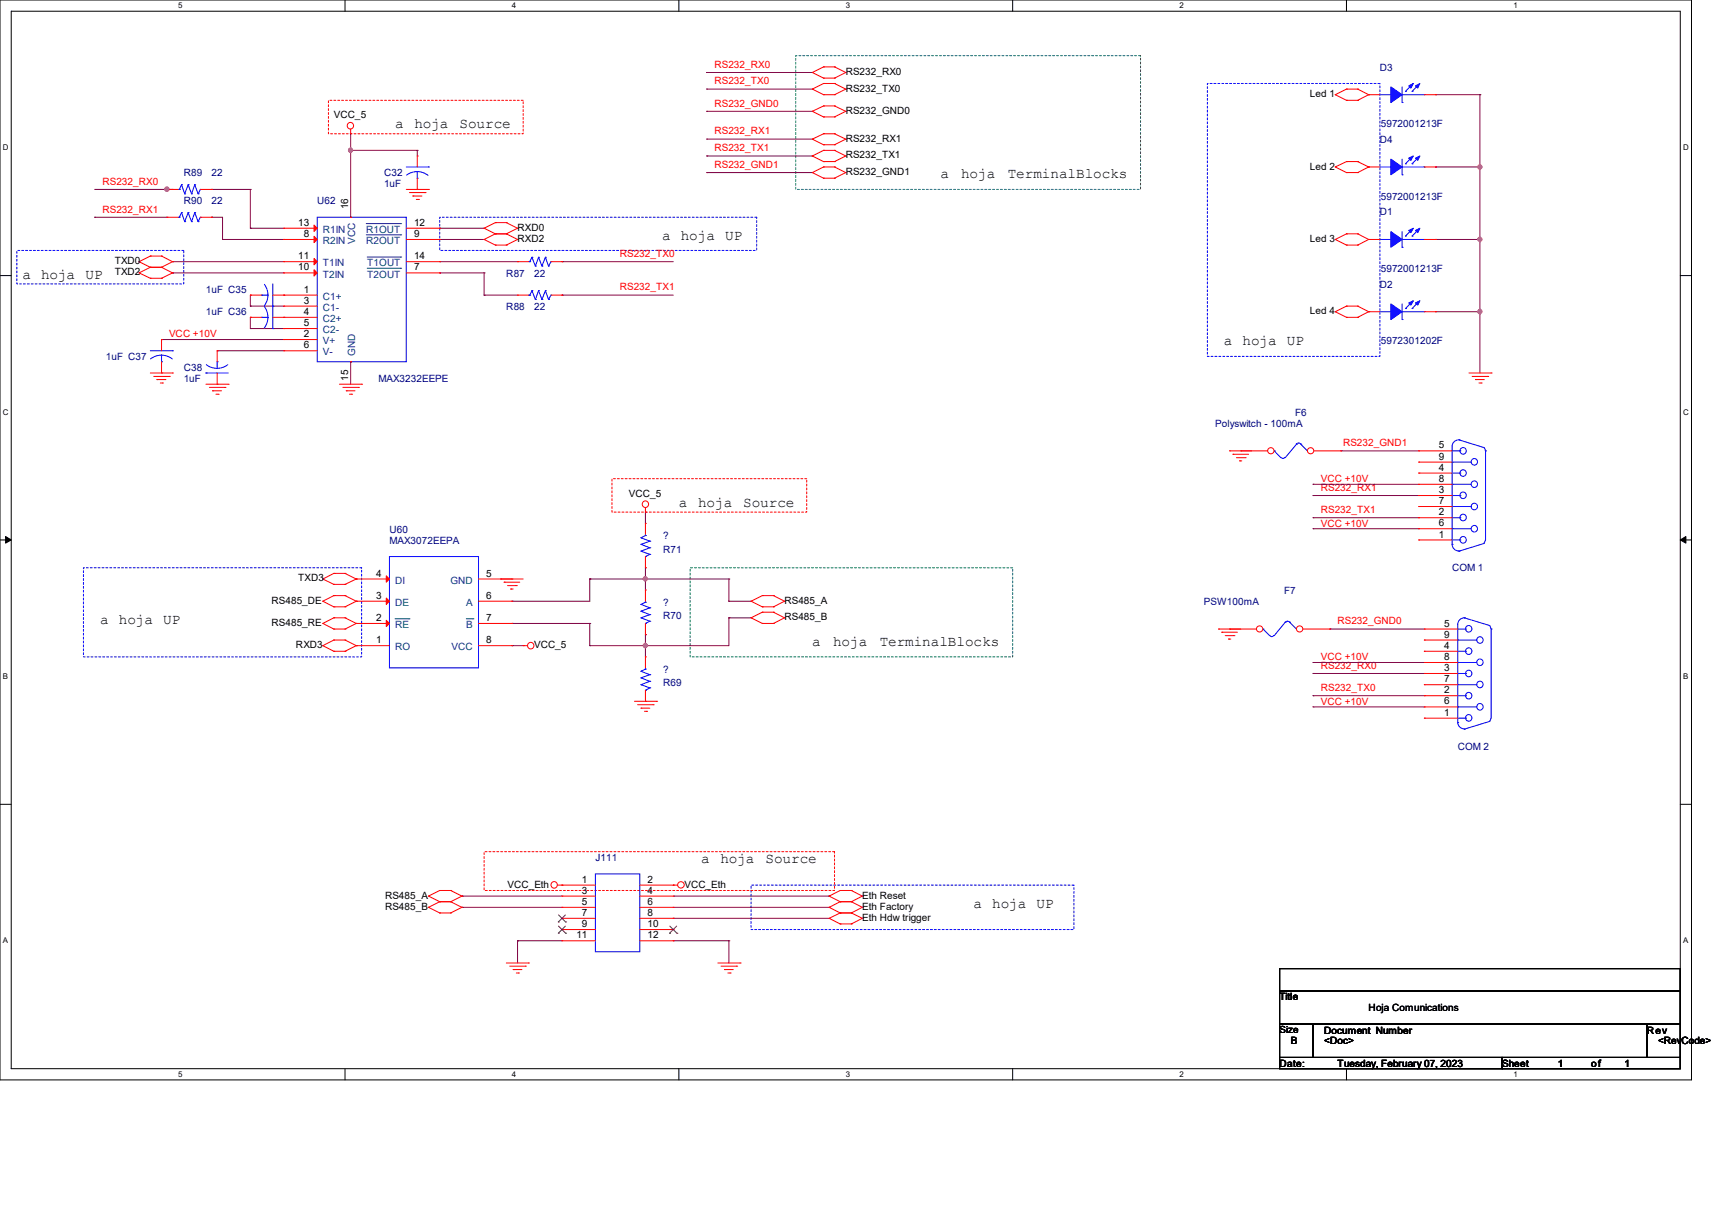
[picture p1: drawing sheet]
<svg xmlns="http://www.w3.org/2000/svg" width="297mm" height="210mm" viewBox="0 0 297 210" stroke-linecap="round" stroke-linejoin="round" font-family="sans-serif">
<path d="M0 0h293.5v187.3h-293.5zM1.9 1.9h289.6v183.4h-289.6z" fill="none" stroke="#000" stroke-width=".17"/>
<g fill="#fff">
<path d="M30.9 .2h.8v1.5h-.8z"/>
<path d="M30.9 185.5h.8v1.6h-.8z"/>
</g>
<path d="M59.9 0v1.9M59.9 185.3v2" fill="none" stroke="#000" stroke-width=".17"/>
<g fill="#fff">
<path d="M88.8 .2h.8v1.5h-.8z"/>
<path d="M88.8 185.5h.8v1.6h-.8z"/>
</g>
<path d="M117.8 0v1.9M117.8 185.3v2" fill="none" stroke="#000" stroke-width=".17"/>
<g fill="#fff">
<path d="M146.7 .2h.8v1.5h-.8z"/>
<path d="M146.7 185.5h.8v1.6h-.8z"/>
</g>
<path d="M175.7 0v1.9M175.7 185.3v2" fill="none" stroke="#000" stroke-width=".17"/>
<g fill="#fff">
<path d="M204.6 .2h.8v1.5h-.8z"/>
<path d="M204.6 185.5h.8v1.6h-.8z"/>
</g>
<path d="M233.6 0v1.9M233.6 185.3v2" fill="none" stroke="#000" stroke-width=".17"/>
<g fill="#fff">
<path d="M262.6 .2h.7v1.5h-.7z"/>
<path d="M262.6 185.5h.7v1.6h-.7z"/>
<path d="M.5 24.8h1v1.6h-1z"/>
<path d="M292 24.8h1v1.6h-1z"/>
<path d="M.5 70.7h1v1.5h-1z"/>
<path d="M292 70.7h1v1.5h-1z"/>
</g>
<path d="M0 47.8h1.9M291.5 47.8h2" fill="none" stroke="#000" stroke-width=".17"/>
<g fill="#fff">
<path d="M.5 116.5h.9v1.6h-.9z"/>
<path d="M292 116.5h.9v1.6h-.9z"/>
</g>
<path d="M0 93.6h1.9M291.5 93.6h2" fill="none" stroke="#000" stroke-width=".17"/>
<path d="M1 93l.9 .6-.9 .6zM291.5 93.6l1-.6v1.2z" fill="#000" stroke="#000" stroke-width=".17"/>
<g fill="#fff">
<path d="M.5 162.4h.9v1.5h-.9z"/>
<path d="M292 162.4h.9v1.5h-.9z"/>
</g>
<path d="M0 139.5h1.9M291.5 139.5h2M222 168h69.5v3.8h-69.5zM222 171.8h69.5v5.8h-69.5zM222 177.6h5.8v5.8h-5.8zM227.8 177.6h57.9v5.8h-57.9zM285.7 177.6h5.8v5.8h-5.8zM222 183.4h38.6v1.9h-38.6zM260.6 183.4h30.9v1.9h-30.9z" fill="none" stroke="#000" stroke-width=".17"/>
<path d="M138 9.7h59.9v23.2h-59.9zM119.7 98.5h56v15.4h-56z" fill="none" stroke="#008040" stroke-width=".17" stroke-dasharray=".3"/>
<path d="M209.5 14.5h29.9v47.3h-29.9zM76.3 37.7h55v5.7h-55zM2.9 43.4h29v5.8h-29zM14.5 98.5h48.2v15.4h-48.2zM130.3 153.5h56v7.7h-56z" fill="none" stroke="#00f" stroke-width=".17" stroke-dasharray=".3"/>
<path d="M57 17.4h33.8v5.8h-33.8zM106.2 83h33.8v5.8h-33.8zM84 147.7h60.8v6.7h-60.8z" fill="none" stroke="#f00" stroke-width=".17" stroke-dasharray=".3"/>
<g fill="none" stroke="#800040" stroke-width=".17">
<path d="M122.6 19.3h.1M122.6 15.5h.1M122.6 12.6h.1M122.6 19.3h18.3M122.6 15.5h18.3M122.6 12.6h18.3M249 16.4h.1M249 16.4h7.8M256.8 16.4h.1M256.8 16.4v48.3M16.4 37.7h.1M16.4 32.9h13.5"/>
<path d="M16.4 37.7h12.6M29 32.9h.1M29.9 32.9h.1M36.7 32.9h.1M36.7 37.7h.1M36.7 32.9h6.7M36.7 37.7h1.9v3.8M43.4 32.9h.1M43.4 39.6h.1M43.4 32.9v6.7M43.4 39.6h5.8M60.8 26.1h.1"/>
<path d="M60.8 37.7h.1M60.8 23.2v14.5M60.8 26.1h11.6M72.4 26.1h.1M72.4 26.1v1M76.3 39.6h.1M76.3 39.6h7.7M122.6 29.9h.1M122.6 24.1h.1M122.6 27.1h.1M122.6 29.9h18.3M122.6 24.1h18.3"/>
<path d="M122.6 27.1h18.3M249 29h.1M249 29h7.8M256.8 29h.1M28 58.9h.1M28 58.9h21.2M29.9 45.4h.1M29.9 47.3h.1M29.9 47.3h19.3M29.9 45.4h19.3M38.6 41.5h.1M38.6 41.5h10.6"/>
<path d="M43.4 53.1h.1M43.4 51.2h.1M43.4 57h.1M43.4 55h.1M43.4 51.2v1.9M43.4 55v2M43.4 53.1h5.8M43.4 57h5.8M49.2 41.5h.1M76.3 47.3h.1M76.3 45.4h.1M76.3 41.5h.1"/>
<path d="M76.3 47.3h7.7M76.3 45.4h13.5M76.3 41.5h7.7M84 47.3h.1M84 51.2h.1M84 47.3v3.9M84 51.2h5.8M97.5 51.2h.1M97.5 45.4h.1M97.5 45.4h19.3M97.5 51.2h19.3M249 41.5h.1"/>
<path d="M249 54.1h.1M249 41.5h7.8M249 54.1h7.8M256.8 41.5h.1M256.8 54.1h.1M37.7 60.8h.1M37.7 60.8h11.5M60.8 62.7h.1M60.8 62.7v3.9M232.6 78.2h.1M232.6 78.2h13.5M112 98.5h.1"/>
<path d="M112 88.8h.1M112 88.8v2M112 98.5v3.8M227.8 85.9h.1M227.8 89.8h.1M227.8 91.7h.1M227.8 84h.1M227.8 85.9h18.3M227.8 89.8h18.3M227.8 91.7h18.3M227.8 84h18.3M88.8 112h.1"/>
<path d="M88.8 108.1h.1M88.8 104.3h.1M88.8 112h2M88.8 108.1h13.5M102.3 100.4h.1M102.3 112h.1M102.3 108.1h.1M102.3 100.4h24.1M102.3 100.4v3.9h-13.5M102.3 108.1v3.9M112 100.4h.1M112 110.1h.1"/>
<path d="M112 112h.1M112 110.1v3.8M126.4 107.1h.1M126.4 100.4h.1M126.4 104.3h.1M126.4 107.1v4.9h-24.1M126.4 100.4v3.9M126.4 104.3h3.9M126.4 107.1h3.9M227.8 116.8h.1M227.8 114.9h.1M227.8 116.8h19.3"/>
<path d="M227.8 114.9h19.3M230.7 109.1h.1M230.7 109.1h16.4M227.8 120.6h.1M227.8 122.6h.1M227.8 120.6h19.3M227.8 122.6h19.3M80.1 155.4h.1M80.1 157.4h.1M80.1 155.4h17.4M80.1 157.4h17.4M116.8 159.3h.1"/>
<path d="M116.8 159.3h27M116.8 155.4h27M116.8 157.4h27M143.8 155.4h.1M143.8 157.4h.1M89.8 163.2h.1M89.8 163.2h7.7M89.8 163.2v3.8M116.8 163.2h.1M116.8 163.2h9.6M126.4 163.2h.1M126.4 163.2v3.8"/>
</g>
<g fill="#f0f" stroke="#f0f" stroke-width=".17">
<circle cx="111.9" cy="100.4" r=".37"/>
<circle cx="60.8" cy="26.1" r=".37"/>
<circle cx="111.9" cy="112" r=".37"/>
<circle cx="256.7" cy="29" r=".37"/>
<circle cx="256.7" cy="54" r=".37"/>
<circle cx="256.7" cy="41.5" r=".37"/>
<circle cx="29" cy="32.8" r=".38"/>
</g>
<g fill="none" stroke="#f00" stroke-width=".17">
<path d="M140.9 15.5h.1M140.9 19.3h.1M140.9 12.6h.1M140.9 12.6l2 .9M140.9 15.5l2 .9M140.9 19.3l2 1M142.9 14.5h.1M142.9 16.4h.1M142.9 18.4h.1M142.9 11.6h.1M142.9 13.5h.1M142.9 14.5l-2 1"/>
<path d="M142.9 14.5h1.9M142.9 16.4h1.9M142.9 18.4l-2 .9M142.9 18.4h1.9M142.9 11.6l-2 1M142.9 11.6h1.9M142.9 13.5h1.9M144.8 14.5h.1M144.8 16.4h.1M144.8 18.4h.1M144.8 11.6h.1M144.8 13.5h.1"/>
<path d="M144.8 14.5l1.9 1M144.8 18.4l1.9 .9M144.8 11.6l1.9 1M146.7 15.5h.1M146.7 19.3h.1M146.7 12.6h.1M146.7 15.5l-1.9 .9M146.7 19.3l-1.9 1M146.7 12.6l-1.9 .9M231.6 16.4h.1M231.6 16.4l2 1M233.6 17.4h.1"/>
<path d="M233.6 15.5h.1M233.6 17.4h1.9M233.6 15.5l-2 .9M233.6 15.5h1.9M235.5 17.4h.1M235.5 15.5h.1M235.5 15.5l1.9 .9M237.4 16.4h.1M237.4 16.4l-1.9 1M237.4 16.4h2M247.1 16.4h1.9M249 16.4h.1"/>
<path d="M29 32.9h.1M29 37.7h.1M29 32.9h1.9M29 37.7h1.9M34.8 32.9h1.9M34.8 37.7h1.9M36.7 32.9h.1M36.7 37.7h.1M49.2 39.6h.1M49.2 39.6h5.8M60.8 23.2h.1M60.8 37.7h.1"/>
<path d="M60.8 22.4v.8M70.5 32.9h3.8M70.5 39.6h5.8M71 33.4h2.7M71.6 34h.1M71.6 34h1.6M72.2 34.6h.4M72.4 27.1h.1M72.4 32.9h.1M72.4 27.1v1.9M72.4 30.9v2M72.6 34.6h.1"/>
<path d="M73.7 33.4h.1M74.3 32.9h.1M76.3 39.6h.1M84 39.6h.1M84 39.6l1.9 1M85.9 38.6h.1M85.9 38.6l-1.9 1M85.9 38.6h1.9M87.8 38.6h.1M87.8 38.6l2 1M89.8 39.6h.1M89.8 39.6l-2 1"/>
<path d="M140.9 29.9h.1M140.9 27.1h.1M140.9 24.1h.1M140.9 29.9l2 1M140.9 27.1l2 .9M140.9 24.1l2 1M142.9 29h.1M142.9 30.9h.1M142.9 26.1h.1M142.9 28h.1M142.9 20.3h.1M142.9 23.2h.1"/>
<path d="M142.9 25.1h.1M142.9 28h1.9M142.9 29l-2 .9M142.9 29h1.9M142.9 30.9h1.9M142.9 26.1l-2 1M142.9 26.1h1.9M142.9 20.3h1.9M142.9 23.2l-2 .9M142.9 23.2h1.9M142.9 25.1h1.9M144.8 29h.1"/>
<path d="M144.8 30.9h.1M144.8 26.1h.1M144.8 28h.1M144.8 20.3h.1M144.8 23.2h.1M144.8 25.1h.1M144.8 29l1.9 .9M144.8 26.1l1.9 1M144.8 23.2l1.9 .9M146.7 29.9h.1M146.7 27.1h.1M146.7 24.1h.1"/>
<path d="M146.7 29.9l-1.9 1M146.7 24.1l-1.9 1M146.7 27.1l-1.9 .9M231.6 29h.1M231.6 29l2 .9M233.6 29.9h.1M233.6 28h.1M233.6 29.9h1.9M233.6 28l-2 1M233.6 28h1.9M235.5 29.9h.1M235.5 28h.1"/>
<path d="M235.5 28l1.9 1M237.4 29h.1M237.4 29l-1.9 .9M24.1 47.3h.1M24.1 45.4h.1M24.1 47.3l2 1M24.1 45.4l2 1M26.1 48.3h.1M26.1 46.4h.1M26.1 44.4h.1M26.1 48.3h1.9M26.1 46.4l-2 .9"/>
<path d="M26.1 46.4h1.9M26.1 44.4l-2 1M26.1 44.4h1.9M28 48.3h.1M28 46.4h.1M28 44.4h.1M28 46.4l1.9 .9M28 44.4l1.9 1M29.9 47.3h.1M29.9 45.4h.1M29.9 47.3l-1.9 1M29.9 45.4l-1.9 1"/>
<path d="M43.4 51.2h.1M43.4 51.2h2M47.3 51.2h7.7M49.2 51.2h.1M49.2 53.1h.1M49.2 55h.1M49.2 57h.1M49.2 58.9h.1M49.2 45.4h.1M49.2 47.3h.1M49.2 41.5h.1M49.2 55h5.8"/>
<path d="M49.2 53.1h5.8M49.2 57h5.8M49.2 58.9h5.8M49.2 41.5h5.8M49.2 45.4h5.8M49.2 47.3h5.8M70.5 41.5h5.8M70.5 45.4h5.8M70.5 47.3h5.8M76.3 41.5h.1M76.3 45.4h.1M76.3 47.3h.1"/>
<path d="M84 41.5h.1M84 41.5l1.9 1M85.9 40.6h.1M85.9 42.5h.1M85.9 40.6l-1.9 .9M85.9 40.6h1.9M85.9 42.5h1.9M87.8 40.6h.1M87.8 42.5h.1M87.8 40.6l2 .9M89.8 41.5h.1M89.8 51.2h.1"/>
<path d="M89.8 41.5l-2 1M89.8 51.2h1.9M95.6 51.2h1.9M97.5 51.2h.1M231.6 41.5h.1M231.6 54.1h.1M231.6 41.5l2 1M231.6 54.1l2 .9M233.6 42.5h.1M233.6 40.6h.1M233.6 55h.1M233.6 53.1h.1"/>
<path d="M233.6 40.6h1.9M233.6 42.5h1.9M233.6 40.6l-2 .9M233.6 55h1.9M233.6 53.1l-2 1M233.6 53.1h1.9M235.5 42.5h.1M235.5 40.6h.1M235.5 55h.1M235.5 53.1h.1M235.5 40.6l1.9 .9M235.5 53.1l1.9 1"/>
<path d="M237.4 41.5h.1M237.4 54.1h.1M237.4 41.5l-1.9 1M237.4 54.1l-1.9 .9M237.4 41.5h2M237.4 54.1h2M247.1 41.5h1.9M247.1 54.1h1.9M249 54.1h.1M249 41.5h.1M26.1 64.7h3.8M26.7 65.3h2.7"/>
<path d="M27.2 65.8h.1M27.2 65.8h1.6M27.8 66.4h.4M28.2 66.4h.1M29.4 65.3h.1M29.9 64.7h.1M35.7 66.6h3.9M36.3 67.2h2.7M36.9 67.8h.1M36.9 67.8h1.5M37.5 68.4h.3M37.7 66.6h.1"/>
<path d="M37.7 60.8h.1M37.7 60.8v1.9M37.7 64.7v1.9M37.8 68.4h.1M39 67.2h.1M39.6 66.6h.1M49.2 60.8h.1M49.2 60.8h5.8M58.9 66.6h3.8M59.5 67.2h2.7M60.1 67.8h.1M60.1 67.8h1.5"/>
<path d="M60.6 68.4h.4M60.8 62.7h.1M61 68.4h.1M62.2 67.2h.1M62.7 66.6h.1M213.3 78.2h.1M213.3 78.2h3.9M213.9 78.8h.1M213.9 78.8h2.7M214.5 79.4h1.5M215.1 79.9h.1M215.1 79.9h.3"/>
<path d="M216 79.4h.1M246.1 78.2h.1M246.1 78.2h5.8M254.8 64.7h3.9M255.4 65.3h2.7M256 65.8h.1M256 65.8h1.5M256.6 66.4h.4M257 66.4h.1M258.1 65.3h.1M258.7 64.7h.1M57.9 99.4h.1"/>
<path d="M57.9 99.4l-1.9 1M57.9 99.4h2M59.9 99.4h.1M59.9 99.4l1.9 1M112 88.8h.1M112 98.5h.1M112 90.8h.1M112 88.1v.7M112 90.8v1.9M112 96.5v2M246.1 80.1h.1M246.1 82h.1"/>
<path d="M246.1 84h.1M246.1 85.9h.1M246.1 87.8h.1M246.1 89.8h.1M246.1 91.7h.1M246.1 93.6h.1M246.1 80.1h5.8M246.1 82h5.8M246.1 84h5.8M246.1 85.9h5.8M246.1 87.8h5.8M246.1 89.8h5.8"/>
<path d="M246.1 91.7h5.8M246.1 93.6h5.8M56 100.4h.1M56 112h.1M56 104.3h.1M56 108.1h.1M56 100.4l1.9 .9M56 112l1.9 .9M56 104.3l1.9 .9M56 108.1l1.9 1M57.9 101.3h.1M57.9 112.9h.1"/>
<path d="M57.9 111h.1M57.9 105.2h.1M57.9 103.3h.1M57.9 109.1h.1M57.9 107.1h.1M57.9 101.3h2M57.9 112.9h2M57.9 111l-1.9 1M57.9 111h2M57.9 105.2h2M57.9 103.3h2M57.9 103.3l-1.9 1"/>
<path d="M57.9 109.1h2M57.9 107.1l-1.9 1M57.9 107.1h2M59.9 101.3h.1M59.9 112.9h.1M59.9 111h.1M59.9 105.2h.1M59.9 103.3h.1M59.9 109.1h.1M59.9 107.1h.1M59.9 111l1.9 1M59.9 103.3l1.9 1"/>
<path d="M59.9 107.1l1.9 1M61.8 100.4h.1M61.8 112h.1M61.8 104.3h.1M61.8 108.1h.1M61.8 100.4l-1.9 .9M61.8 112l-1.9 .9M61.8 108.1h5.8M61.8 104.3l-1.9 .9M61.8 108.1l-1.9 1M61.8 112h5.8M61.8 100.4h5.8"/>
<path d="M61.8 104.3h5.8M83 108.1h5.8M83 112h5.8M83 100.4h7.8M83 104.3h5.8M86.9 100.4h.1M87.5 101h.1M87.5 101h2.7M88.1 101.6h1.5M88.6 102.2h.1M88.6 102.2h.4M88.8 100.4h.1"/>
<path d="M88.8 112h.1M88.8 104.3h.1M88.8 108.1h.1M89.6 101.6h.1M90.8 112h.1M90.8 112h.7M112 110.1h.1M112 102.3h.1M112 113.9h.1M112 102.3v2M112 108.1v2M112 113.9v1.9"/>
<path d="M112 119.7v1.9M130.3 104.3h.1M130.3 107.1h.1M130.3 104.3l1.9 .9M130.3 107.1l1.9 1M132.2 105.2h.1M132.2 103.3h.1M132.2 108.1h.1M132.2 106.2h.1M132.2 105.2h2M132.2 103.3h2M132.2 103.3l-1.9 1"/>
<path d="M132.2 108.1h2M132.2 106.2h2M132.2 106.2l-1.9 .9M134.2 105.2h.1M134.2 103.3h.1M134.2 108.1h.1M134.2 106.2h.1M134.2 103.3l1.9 1M134.2 106.2l1.9 .9M136.1 104.3h.1M136.1 107.1h.1M136.1 104.3l-1.9 .9"/>
<path d="M136.1 107.1l-1.9 1M211.4 109.1h.1M211.4 109.1h3.9M212 109.6h.1M212 109.6h2.7M212.6 110.2h1.5M213.1 110.8h.1M213.1 110.8h.4M214.1 110.2h.1M110.1 121.6h3.8M110.6 122.2h2.7M111.2 122.8h.1"/>
<path d="M111.2 122.8h1.5M111.8 123.4h.4M112 121.6h.1M112.2 123.4h.1M113.3 122.2h.1M113.9 121.6h.1M74.3 155.4h.1M74.3 157.4h.1M74.3 155.4l2 1M74.3 157.4l2 .9M76.3 154.4h.1M76.3 156.4h.1"/>
<path d="M76.3 158.3h.1M76.3 154.4h1.9M76.3 154.4l-2 1M76.3 156.4h1.9M76.3 156.4l-2 1M76.3 158.3h1.9M78.2 154.4h.1M78.2 156.4h.1M78.2 158.3h.1M78.2 154.4l1.9 1M78.2 156.4l1.9 1M80.1 155.4h.1"/>
<path d="M80.1 157.4h.1M80.1 155.4l-1.9 1M80.1 157.4l-1.9 .9M96.7 153.5h.8M97.5 153.5h.1M116.8 153.5h.1M116.8 153.5h.8M143.8 155.4h.1M143.8 157.4h.1M143.8 159.3h.1M143.8 155.4l2 1M143.8 157.4l2 .9"/>
<path d="M143.8 159.3l2 .9M145.8 156.4h.1M145.8 154.4h.1M145.8 158.3h.1M145.8 154.4h1.9M145.8 156.4h1.9M145.8 154.4l-2 1M145.8 158.3h1.9M145.8 156.4l-2 1M145.8 158.3l-2 1M147.7 156.4h.1M147.7 154.4h.1"/>
<path d="M147.7 158.3h.1M147.7 154.4l1.9 1M147.7 156.4l1.9 1M147.7 158.3l1.9 1M149.6 155.4h.1M149.6 157.4h.1M149.6 159.3h.1M149.6 155.4l-1.9 1M149.6 157.4l-1.9 .9M149.6 159.3l-1.9 .9M87.8 167h3.9M88.4 167.6h2.7"/>
<path d="M89 168.1h.1M89 168.1h1.6M89.6 168.7h.4M90 168.7h.1M91.1 167.6h.1M91.7 167h.1M124.5 167h3.9M125.1 167.6h2.7M125.7 168.1h.1M125.7 168.1h1.5M126.3 168.7h.4M126.7 168.7h.1"/>
<path d="M127.8 167.6h.1M128.4 167h.1M145.8 160.2h.1M145.8 160.2h1.9M147.7 160.2h.1"/>
<circle cx="60.8" cy="21.8" r=".56"/>
<circle cx="112" cy="87.4" r=".56"/>
<circle cx="92.1" cy="112" r=".56"/>
<circle cx="96.1" cy="153.5" r=".56"/>
<circle cx="118.1" cy="153.5" r=".56"/>
</g>
<g fill="none" stroke="#00f" stroke-width=".17">
<path d="M239.4 16.4h1.9M241.3 16.4h.1M243.2 17.8h.1M243.2 15.1v2.7M243.2 16.4h3.9M243.8 15.8h.1M245 15.8h.1M245 14.7l-1.2 1.1M246.1 14.7l-1.1 1.1M247.1 16.4h.1M30.9 32.9h.2M30.9 37.7h.2"/>
<path d="M31.1 32.9h.1M31.1 37.7h.1M31.5 32h.1M31.5 36.9h.1M31.5 32l-.4 .9M31.5 32l.5 1.6M31.5 36.9l-.4 .8M31.5 36.9l.5 1.5M32 33.6h.1M32 38.4h.1M32.6 32h.1M32.6 36.9h.1"/>
<path d="M32.6 32l-.6 1.6M32.6 32l.6 1.6M32.6 36.9l-.6 1.5M32.6 36.9l.6 1.5M33.2 33.6h.1M33.2 38.4h.1M33.8 32h.1M33.8 36.9h.1M33.8 32l-.6 1.6M33.8 32l.6 1.6M33.8 36.9l-.6 1.5M33.8 36.9l.6 1.5"/>
<path d="M34.4 33.6h.1M34.4 38.4h.1M34.8 32.9h.1M34.8 37.7h.1M34.8 32.9l-.4 .7M34.8 37.7l-.4 .7M55 37.7h15.5v25h-15.5zM70.5 29h3.8M72.4 30.9h.1M72.4 29.8l1.2 .2 .7 .4M72.4 29.8l-.8 .1-1.1 .5M72.4 29.8v1.1"/>
<path d="M74.3 29h.1M245 39.8l-1.2 1.1M246.1 39.8l-1.1 1.1M45.4 51.2h.1M45.4 51.2h1.1M45.9 49.3l.5 1.1 .1 .8-.1 .8-.5 1M47.3 53.1h.1M47.3 49.2v3.9M91.7 51.2h.2M91.9 51.2h.1M92.3 50.4h.1M92.3 50.4l-.4 .8"/>
<path d="M92.3 50.4l.6 1.5M92.9 51.9h.1M93.4 50.4h.1M93.4 50.4l-.5 1.5M93.4 50.4l.6 1.5M94 51.9h.1M94.6 50.4h.1M94.6 50.4l-.6 1.5M94.6 50.4l.6 1.5M95.2 51.9h.1M95.6 51.2h.1M95.6 51.2l-.4 .7"/>
<path d="M239.4 54.1h1.9M239.4 41.5h1.9M241.3 54.1h.1M241.3 41.5h.1M243.2 55.4h.1M243.2 42.9h.1M243.2 40.2v2.7M243.2 52.7v2.7M243.2 54.1h3.9M243.2 41.5h3.9M243.8 53.5h.1M243.8 40.9h.1"/>
<path d="M245 53.5h.1M245 40.9h.1M245 52.3l-1.2 1.2M246.1 52.3l-1.1 1.2M247.1 54.1h.1M247.1 41.5h.1M35.7 64.7h.1M35.7 64.7h3.9M35.8 63.2l.7 .4 1.2 .3 .8-.1 1-.6M37.7 62.7h.1M37.7 62.7v1.2M251.9 78.2h1.4"/>
<path d="M253.1 76.3a1.14 1.14 0 0 0-1.2 1.1v17M253.1 76.3h.1M253.1 76.3l4.4 1.3M253.3 78.2h.1M257.5 77.7l.2 .5M257.7 78.2h.1M257.7 78.2v15.4M67.6 96.5h15.4v19.3h-15.4zM111.2 93.3h.1M111.2 94.4h.1M111.2 95.6h.1M111.2 93.3l1.5 .6"/>
<path d="M111.2 94.4l1.5 .6M111.2 95.6l1.5 .5M112 96.5h.1M112 92.9h.1M112 92.7v.2M112 92.9l-.8 .4M112.7 93.9h.1M112.7 95h.1M112.7 96.1h.1M112.7 93.9l-1.5 .5M112.7 95l-1.5 .6M112.7 96.1l-.7 .4"/>
<path d="M251.9 80.1h.1M251.9 84h.1M251.9 87.8h.1M251.9 91.7h.1M251.9 94.4h.1M251.9 80.1h3.3M251.9 82h1.4M251.9 84h3.3M251.9 85.9h1.4M251.9 87.8h3.3M251.9 89.8h1.4M251.9 91.7h3.3"/>
<path d="M251.9 93.6h1.4M251.9 94.4a1.14 1.14 0 0 0 1.2 1.1M253.1 95.6h.1M253.3 82h.1M253.3 85.9h.1M253.3 89.8h.1M253.3 93.6h.1M257.5 94.2l-4.4 1.4M257.7 93.6l-.3 .6M111.2 104.8h.1M111.2 106h.1M111.2 107.1h.1"/>
<path d="M111.2 116.4h.1M111.2 117.6h.1M111.2 118.7h.1M111.2 104.8l1.5 .6M111.2 106l1.5 .6M111.2 107.1l1.5 .6M111.2 116.4l1.5 .6M111.2 117.6l1.5 .6M111.2 118.7l1.5 .6M112 108.1h.1M112 104.4h.1M112 119.7h.1"/>
<path d="M112 116h.1M112 104.4l-.8 .4M112 104.3v.1M112 115.8v.2M112 116l-.8 .4M112.7 105.4h.1M112.7 106.6h.1M112.7 107.7h.1M112.7 117h.1M112.7 118.2h.1M112.7 119.3h.1M112.7 105.4l-1.5 .6"/>
<path d="M112.7 106.6l-1.5 .5M112.7 107.7l-.7 .4M112.7 117l-1.5 .6M112.7 118.2l-1.5 .5M112.7 119.3l-.7 .4M219.1 109.1h.1M219.1 109.1l1.2 1.1M221 110.2l-.1 .1a.38 .38 0 0 1-.6-.1M223 107.9a.55 .55 0 0 1 .7 0M223 107.9h.1M223 107.9l-1.9 2.3M223.7 107.9h.1"/>
<path d="M223.7 107.9l1.2 1.2"/>
<circle cx="253.8" cy="78.2" r=".56"/>
<circle cx="253.8" cy="85.9" r=".56"/>
<circle cx="253.8" cy="82" r=".56"/>
<circle cx="253.8" cy="93.6" r=".56"/>
<circle cx="253.8" cy="89.7" r=".56"/>
<circle cx="255.8" cy="91.7" r=".56"/>
<circle cx="255.8" cy="80.1" r=".56"/>
<circle cx="255.8" cy="87.8" r=".56"/>
<circle cx="255.8" cy="84" r=".56"/>
</g>
<path d="M63.5 38.8h6M69.5 38.8h.1M63.5 40.7h6M63.7 44.6h5.8M63.7 46.5h5.8M69.5 40.7h.1M69.5 44.6h.1M69.5 46.5h.1M68.5 107.3h2.5M71 107.3h.1M80.9 107.3h1.1M82 107.3h.1" fill="none" stroke="#004080" stroke-width=".17"/>
<g fill="#f00" stroke="#f00" stroke-width=".17">
<path d="M54.5 44.8l.5 .6-.5 .5z"/>
<path d="M54.5 46.8l.5 .5-.5 .6z"/>
<path d="M54.5 39l.5 .6-.5 .5z"/>
<path d="M54.5 41l.5 .5-.5 .6z"/>
<path d="M67 99.9l.6 .5-.6 .6z"/>
<path d="M67 107.6l.6 .5-.6 .6z"/>
<path d="M67 103.7l.6 .6-.6 .5z"/>
</g>
<g fill="#00f" stroke="#00f" stroke-width=".17">
<path d="M241.3 52.7l1.9 1.4-1.9 1.3z" fill-rule="evenodd"/>
<path d="M245.6 52.5l.7-.3-.3 .7z" fill-rule="evenodd"/>
<path d="M244.4 52.5l.8-.3-.4 .7z" fill-rule="evenodd"/>
<path d="M241.3 40.2l1.9 1.3-1.9 1.4z" fill-rule="evenodd"/>
<path d="M245.6 40l.7-.4-.3 .7z" fill-rule="evenodd"/>
<path d="M244.4 40l.8-.4-.4 .7z" fill-rule="evenodd"/>
<path d="M241.3 15.1l1.9 1.3-1.9 1.4z" fill-rule="evenodd"/>
<path d="M245.6 14.9l.7-.4-.3 .8z" fill-rule="evenodd"/>
<path d="M244.4 14.9l.8-.4-.4 .8z" fill-rule="evenodd"/>
</g>
<circle cx="225.5" cy="109.1" r=".54" fill="#fff" stroke="#f00" stroke-width=".17"/>
<path d="M226.1 109.1h4.6M230.7 109.1h.1" fill="none" stroke="#f00" stroke-width=".17"/>
<circle cx="218.5" cy="109.1" r=".54" fill="#fff" stroke="#f00" stroke-width=".17"/>
<g fill="none" stroke="#f00" stroke-width=".17">
<path d="M237.4 29h.1M237.4 29h2M247.1 29h1.9M249 29h.1M28 58.9h.1M28 58.9v1.9M43.4 55h.1M43.4 55h2M47.3 55h1.9M49.2 55h.1M89.8 45.4h.1M89.8 45.4h1.9"/>
<path d="M95.6 45.4h1.9M97.5 45.4h.1M28 64.7h.1M28 62.7v2M213.3 109.1h.1M213.3 109.1h4.7M247.1 109.1h.1M247.1 111h.1M247.1 112.9h.1M247.1 114.9h.1M247.1 116.8h.1M247.1 118.7h.1"/>
<path d="M247.1 109.1h5.8M247.1 111h5.8M247.1 112.9h5.8M247.1 114.9h5.8M247.1 116.8h5.8M247.1 118.7h5.8M247.1 120.6h.1M247.1 122.6h.1M247.1 124.5h.1M247.1 120.6h5.8M247.1 122.6h5.8M247.1 124.5h5.8"/>
<path d="M97.5 153.5h.1M97.5 155.4h.1M97.5 157.4h.1M97.5 159.3h.1M97.5 153.5h5.8M97.5 155.4h5.8M97.5 157.4h5.8M97.5 159.3h5.8M111 153.5h5.8M111 155.4h5.8M111 157.4h5.8M111 159.3h5.8"/>
<path d="M116.8 153.5h.1M116.8 155.4h.1M116.8 157.4h.1M116.8 159.3h.1M97.5 161.2h.1M97.5 163.2h.1M97.5 161.2h5.8M97.5 163.2h5.8M111 161.2h5.8M111 163.2h5.8M116.8 161.2h.1M116.8 163.2h.1"/>
</g>
<g fill="none" stroke="#00f" stroke-width=".17">
<path d="M239.4 29h1.9M241.3 29h.1M243.2 30.3h.1M243.2 27.6v2.7M243.2 29h3.9M243.8 28.4h.1M245 28.4h.1M245 27.2l-1.2 1.2M246.1 27.2l-1.1 1.2M247.1 29h.1M45.4 55h.1M45.4 55h1.1"/>
<path d="M45.9 53.2l.5 1 .1 .9-.3 1.1-.4 .7M47.3 57h.1M47.3 53.1v3.9M91.7 45.4h.2M91.9 45.4h.1M92.3 44.6h.1M92.3 44.6l-.4 .8M92.3 44.6l.6 1.5M92.9 46.1h.1M93.4 44.6h.1M93.4 44.6l-.5 1.5M93.4 44.6l.6 1.5"/>
<path d="M94 46.1h.1M94.6 44.6h.1M94.6 44.6l-.6 1.5M94.6 44.6l.6 1.5M95.2 46.1h.1M95.6 45.4h.1M95.6 45.4l-.4 .7M26.1 60.8h3.8M28 62.7h.1M28 61.6l1.2 .2 .7 .4M28 61.6l-.8 .1-1.1 .5M28 61.6v1.1"/>
<path d="M29.9 60.8h.1M221.1 78.2h.1M221.1 78.2l1.1 1.2M222.9 79.3l-.3 .2-.3-.2M224.9 77a.57 .57 0 0 1 .8 0M224.9 77h.1M224.9 77l-1.9 2.4M225.7 77h.1M225.7 77l1.1 1.2M252.9 111h.1M252.9 114.9h.1M252.9 118.7h.1"/>
<path d="M252.9 109.1h1.4M252.9 111h3.3M252.9 112.9h1.4M252.9 114.9h3.3M252.9 116.8h1.4M252.9 118.7h3.3M254 107.1h.1M254 107.1l4.5 1.4M254 107.1a1.14 1.14 0 0 0-1.1 1.2v17M254.3 109.1h.1M254.3 112.9h.1M254.3 116.8h.1"/>
<path d="M258.4 108.6l.3 .5M258.7 109.1h.1M258.7 109.1v15.4M252.9 122.6h.1M252.9 125.3h.1M252.9 125.3a1.15 1.15 0 0 0 1.1 1.1M252.9 120.6h1.4M252.9 122.6h3.3M252.9 124.5h1.4M254 126.4h.1M254.3 120.6h.1M254.3 124.5h.1"/>
<path d="M258.5 125.1l-4.5 1.3M258.7 124.5l-.3 .5M103.3 151.6h7.7v13.5h-7.7z"/>
<circle cx="254.8" cy="116.8" r=".56"/>
<circle cx="254.8" cy="109.1" r=".56"/>
<circle cx="254.8" cy="112.9" r=".56"/>
<circle cx="256.7" cy="114.9" r=".56"/>
<circle cx="256.7" cy="118.7" r=".56"/>
<circle cx="256.7" cy="111" r=".56"/>
<circle cx="254.8" cy="120.6" r=".56"/>
<circle cx="254.8" cy="124.5" r=".56"/>
<circle cx="256.7" cy="122.6" r=".56"/>
</g>
<g fill="#00f" stroke="#00f" stroke-width=".17">
<path d="M241.3 27.6l1.9 1.4-1.9 1.3z" fill-rule="evenodd"/>
<path d="M245.6 27.4l.7-.3-.3 .7z" fill-rule="evenodd"/>
<path d="M244.4 27.4l.8-.3-.4 .7z" fill-rule="evenodd"/>
</g>
<path d="M96.9 159.9h.1M96.9 158.7l1.2 1.2M98.1 158.7l-1.2 1.2M98.1 159.9h.1M96.9 161.8h.1M96.9 160.6l1.2 1.2M98.1 160.6l-1.2 1.2M98.1 161.8h.1M116.2 161.8h.1M116.2 160.6l1.2 1.2M117.4 160.6l-1.2 1.2M117.4 161.8h.1" fill="none" stroke="#804000" stroke-width=".17"/>
<circle cx="227.4" cy="78.2" r=".54" fill="#fff" stroke="#f00" stroke-width=".17"/>
<path d="M228 78.2h4.6M232.6 78.2h.1" fill="none" stroke="#f00" stroke-width=".17"/>
<circle cx="220.5" cy="78.2" r=".54" fill="#fff" stroke="#f00" stroke-width=".17"/>
<path d="M215.3 78.2h.1M215.3 78.2h4.6" fill="none" stroke="#f00" stroke-width=".17"/>
<g fill="#f0f" stroke="#f0f" stroke-width=".17">
<circle cx="111.9" cy="100.4" r=".37"/>
<circle cx="60.8" cy="26.1" r=".37"/>
<circle cx="111.9" cy="112" r=".37"/>
<circle cx="256.7" cy="29" r=".37"/>
<circle cx="256.7" cy="54" r=".37"/>
<circle cx="256.7" cy="41.5" r=".37"/>
<circle cx="29" cy="32.8" r=".38"/>
</g>
<g font-size="2.5">
<text x="68.5" y="22.3">a</text>
<text x="71.9" y="22.3">hoja</text>
<text x="79.7" y="22.3">Source</text>
<text x="163.2" y="30.9">a</text>
<text x="166.7" y="30.9">hoja</text>
<text x="174.8" y="30.9">TerminalBlocks</text>
<text x="114.9" y="41.6">a hoja</text>
<text x="125.8" y="41.6">UP</text>
<text x="3.9" y="48.3">a hoja UP</text>
<text x="212.3" y="59.9">a hoja</text>
<text x="223.3" y="59.9">UP</text>
<text x="117.8" y="87.9">a</text>
<text x="121.1" y="87.9">hoja</text>
<text x="128.9" y="87.9">Source</text>
<text x="17.4" y="108.2">a hoja</text>
<text x="28.3" y="108.2">UP</text>
<text x="140.9" y="112.1">a</text>
<text x="144.5" y="112.1">hoja</text>
<text x="152.6" y="112.1">TerminalBlocks</text>
<text x="121.6" y="149.7">a</text>
<text x="125" y="149.7">hoja</text>
<text x="132.8" y="149.7">Source</text>
<text x="168.9" y="157.4">a hoja</text>
<text x="179.8" y="157.4">UP</text>
</g>
<g font-size="1.7" fill="#f00">
<text x="123.9" y="11.8">RS232_RX0</text>
<text x="123.9" y="14.6">RS232_TX0</text>
<text x="123.9" y="23.3">RS232_RX1</text>
<text x="123.9" y="18.5">RS232_GND0</text>
<text x="123.9" y="29.1">RS232_GND1</text>
<text x="123.9" y="26.2">RS232_TX1</text>
<text x="17.8" y="32">RS232_RX0</text>
<text x="17.8" y="36.9">RS232_RX1</text>
<text x="107.5" y="44.6">RS232_TX0</text>
<text x="107.5" y="50.4">RS232_TX1</text>
<text x="29.3" y="58.5">VCC +10V</text>
<text x="233" y="77.4">RS232_GND1</text>
<text x="229.1" y="83.6">VCC +10V</text>
<text x="229.1" y="85.1">RS232_RX1</text>
<text x="229.1" y="89">RS232_TX1</text>
<text x="229.1" y="91.3">VCC +10V</text>
<text x="232" y="108.3">RS232_GND0</text>
<text x="229.1" y="116">RS232_RX0</text>
<text x="229.1" y="119.8">RS232_TX0</text>
<text x="229.1" y="114.5">VCC +10V</text>
<text x="229.1" y="122.2">VCC +10V</text>
</g>
<g font-size="1.7">
<text x="146.7" y="15.9">RS232_TX0</text>
<text x="146.7" y="13">RS232_RX0</text>
<text x="227.2" y="16.9">Led 1</text>
<text x="57.9" y="20.5">VCC_5</text>
<text x="146.7" y="19.8">RS232_GND0</text>
<text x="146.7" y="27.5">RS232_TX1</text>
<text x="146.7" y="24.6">RS232_RX1</text>
<text x="227.2" y="29.4">Led 2</text>
<text x="146.7" y="30.4">RS232_GND1</text>
<text x="51.7" y="39.2">13</text>
<text x="52.7" y="41.1">8</text>
<text x="60.4" y="36.3" transform="rotate(-90 60.4 36.3)">16</text>
<text x="71.8" y="39.2">12</text>
<text x="71.8" y="41.1">9</text>
<text x="89.8" y="42">RXD2</text>
<text x="89.8" y="40">RXD0</text>
<text x="227.2" y="42">Led 3</text>
<text x="19.9" y="47.8">TXD2</text>
<text x="19.9" y="45.8">TXD0</text>
<text x="51.7" y="45">11</text>
<text x="51.7" y="46.9">10</text>
<text x="71.8" y="45">14</text>
<text x="71.8" y="46.9">7</text>
<text x="52.7" y="50.8">1</text>
<text x="52.7" y="52.7">3</text>
<text x="52.7" y="54.6">4</text>
<text x="52.7" y="56.6">5</text>
<text x="52.7" y="58.5">2</text>
<text x="227.2" y="54.5">Led 4</text>
<text x="52.7" y="60.4">6</text>
<text x="60.4" y="66" transform="rotate(-90 60.4 66)">15</text>
<text x="249.6" y="77.8">5</text>
<text x="249.6" y="79.7">9</text>
<text x="249.6" y="81.6">4</text>
<text x="249.6" y="83.6">8</text>
<text x="109.1" y="86.2">VCC_5</text>
<text x="249.6" y="85.5">3</text>
<text x="249.6" y="87.4">7</text>
<text x="249.6" y="89.4">2</text>
<text x="249.6" y="91.3">6</text>
<text x="249.6" y="93.2">1</text>
<text x="51.7" y="100.8">TXD3</text>
<text x="65.2" y="100">4</text>
<text x="84.4" y="100">5</text>
<text x="47.1" y="104.7">RS485_DE</text>
<text x="65.2" y="107.7">2</text>
<text x="65.2" y="103.8">3</text>
<text x="84.4" y="103.8">6</text>
<text x="84.4" y="107.7">7</text>
<text x="136.1" y="104.7">RS485_A</text>
<text x="136.1" y="107.6">RS485_B</text>
<text x="47.1" y="108.6">RS485_RE</text>
<text x="51.3" y="112.4">RXD3</text>
<text x="65.2" y="111.5">1</text>
<text x="84.4" y="111.5">8</text>
<text x="92.7" y="112.4">VCC_5</text>
<text x="250.6" y="108.7">5</text>
<text x="250.6" y="110.6">9</text>
<text x="250.6" y="112.5">4</text>
<text x="250.6" y="114.5">8</text>
<text x="250.6" y="116.4">3</text>
<text x="250.6" y="118.3">7</text>
<text x="250.6" y="120.2">2</text>
<text x="250.6" y="122.2">6</text>
<text x="250.6" y="124.1">1</text>
<text x="66.8" y="155.9">RS485_A</text>
<text x="88.1" y="153.9">VCC_Eth</text>
<text x="101" y="153.1">1</text>
<text x="101" y="155">3</text>
<text x="112.4" y="153.1">2</text>
<text x="112.4" y="155">4</text>
<text x="118.7" y="153.9">VCC_Eth</text>
<text x="149.6" y="155.9">Eth Reset</text>
<text x="66.8" y="157.8">RS485_B</text>
<text x="101" y="156.9">5</text>
<text x="101" y="158.8">7</text>
<text x="101" y="160.8">9</text>
<text x="112.4" y="156.9">6</text>
<text x="112.4" y="158.8">8</text>
<text x="112.4" y="160.8">10</text>
<text x="149.6" y="157.8">Eth Factory</text>
<text x="149.6" y="159.7">Eth Hdw trigger</text>
<text x="100" y="162.7">11</text>
<text x="112.4" y="162.7">12</text>
<text x="222" y="173.4">Title</text>
<text x="222" y="179.2">Size</text>
<text x="229.7" y="179.2">Document Number</text>
<text x="237.4" y="175.3">Hoja Comunications</text>
<text x="285.7" y="179.2">Rev</text>
<text x="222" y="185">Date:</text>
<text x="223.9" y="181.1">B</text>
<text x="229.7" y="181.1">&lt;Doc&gt;</text>
<text x="232.1" y="185">Tuesday, February 07, 2023</text>
<text x="260.6" y="185">Sheet</text>
<text x="270.2" y="185">1</text>
<text x="276.1" y="185">of</text>
<text x="281.8" y="185">1</text>
<text x="287.7" y="181.1">&lt;RevCode&gt;</text>
</g>
<g font-size="1.7" fill="#000080">
<text x="239.4" y="12.2">D3</text>
<text x="239.6" y="22.1">5972001213F</text>
<text x="239.4" y="24.8">D4</text>
<text x="31.9" y="30.6">R89</text>
<text x="31.9" y="35.4">R90</text>
<text x="36.7" y="30.6">22</text>
<text x="36.7" y="35.4">22</text>
<text x="55" y="35.4">U62</text>
<text x="66.6" y="30.6">C32</text>
<text x="66.6" y="32.5">1uF</text>
<text x="239.6" y="34.6">5972001213F</text>
<text x="239.4" y="37.3">D1</text>
<text x="87.8" y="48">R87</text>
<text x="92.7" y="48">22</text>
<text x="239.6" y="47.2">5972001213F</text>
<text x="35.7" y="50.8">1uF C35</text>
<text x="87.8" y="53.8">R88</text>
<text x="92.7" y="53.8">22</text>
<text x="239.4" y="49.9">D2</text>
<text x="35.7" y="54.7">1uF C36</text>
<text x="239.6" y="59.7">5972301202F</text>
<text x="18.4" y="62.4">1uF C37</text>
<text x="31.9" y="64.3">C38</text>
<text x="31.9" y="66.3">1uF</text>
<text x="65.7" y="66.3">MAX3232EEPE</text>
<text x="210.8" y="74">Polyswitch - 100mA</text>
<text x="224.7" y="72.1">F6</text>
<text x="67.6" y="92.4">U60</text>
<text x="67.6" y="94.3">MAX3072EEPA</text>
<text x="115.1" y="95.8">R71</text>
<text x="115.1" y="93.5">?</text>
<text x="251.9" y="99.1">COM 1</text>
<text x="115.1" y="107.4">R70</text>
<text x="115.1" y="105.1">?</text>
<text x="208.9" y="104.9">PSW100mA</text>
<text x="222.8" y="103">F7</text>
<text x="115.1" y="119">R69</text>
<text x="115.1" y="116.7">?</text>
<text x="252.9" y="130">COM 2</text>
<text x="103.3" y="149.3">J111</text>
</g>
<g font-size="1.7" fill="#004080">
<text x="56" y="40.4">R1IN</text>
<text x="63.5" y="40.4">R1OUT</text>
<text x="56" y="46.2">T1IN</text>
<text x="56" y="42.3">R2IN</text>
<text x="61.6" y="42.2" transform="rotate(-90 61.6 42.2)">VCC</text>
<text x="63.5" y="42.3">R2OUT</text>
<text x="63.7" y="46.2">T1OUT</text>
<text x="56" y="52">C1+</text>
<text x="56" y="53.9">C1-</text>
<text x="56" y="48.1">T2IN</text>
<text x="63.7" y="48.1">T2OUT</text>
<text x="56" y="55.8">C2+</text>
<text x="56" y="57.8">C2-</text>
<text x="56" y="59.7">V+</text>
<text x="56" y="61.6">V-</text>
<text x="61.6" y="61.8" transform="rotate(-90 61.6 61.8)">GND</text>
<text x="68.5" y="101.2">DI</text>
<text x="78.1" y="101.2">GND</text>
<text x="68.5" y="105.1">DE</text>
<text x="80.9" y="105.1">A</text>
<text x="68.5" y="112.8">RO</text>
<text x="68.5" y="108.9">RE</text>
<text x="78.4" y="112.8">VCC</text>
<text x="80.9" y="108.9">B</text>
</g>
<g font-size="1.4">
<text x="30.9" y="1.4">5</text>
<text x="88.8" y="1.4">4</text>
<text x="146.7" y="1.4">3</text>
<text x="204.6" y="1.4">2</text>
<text x="262.6" y="1.4">1</text>
<text x=".5" y="26.1">D</text>
<text x="292" y="26.1">D</text>
<text x=".5" y="71.9">C</text>
<text x="292" y="71.9">C</text>
<text x=".5" y="117.8">B</text>
<text x="292" y="117.8">B</text>
<text x=".5" y="163.6">A</text>
<text x="292" y="163.6">A</text>
<text x="30.9" y="186.8">5</text>
<text x="88.8" y="186.8">4</text>
<text x="146.7" y="186.8">3</text>
<text x="204.6" y="186.8">2</text>
<text x="262.6" y="186.8">1</text>
</g>
</svg>
